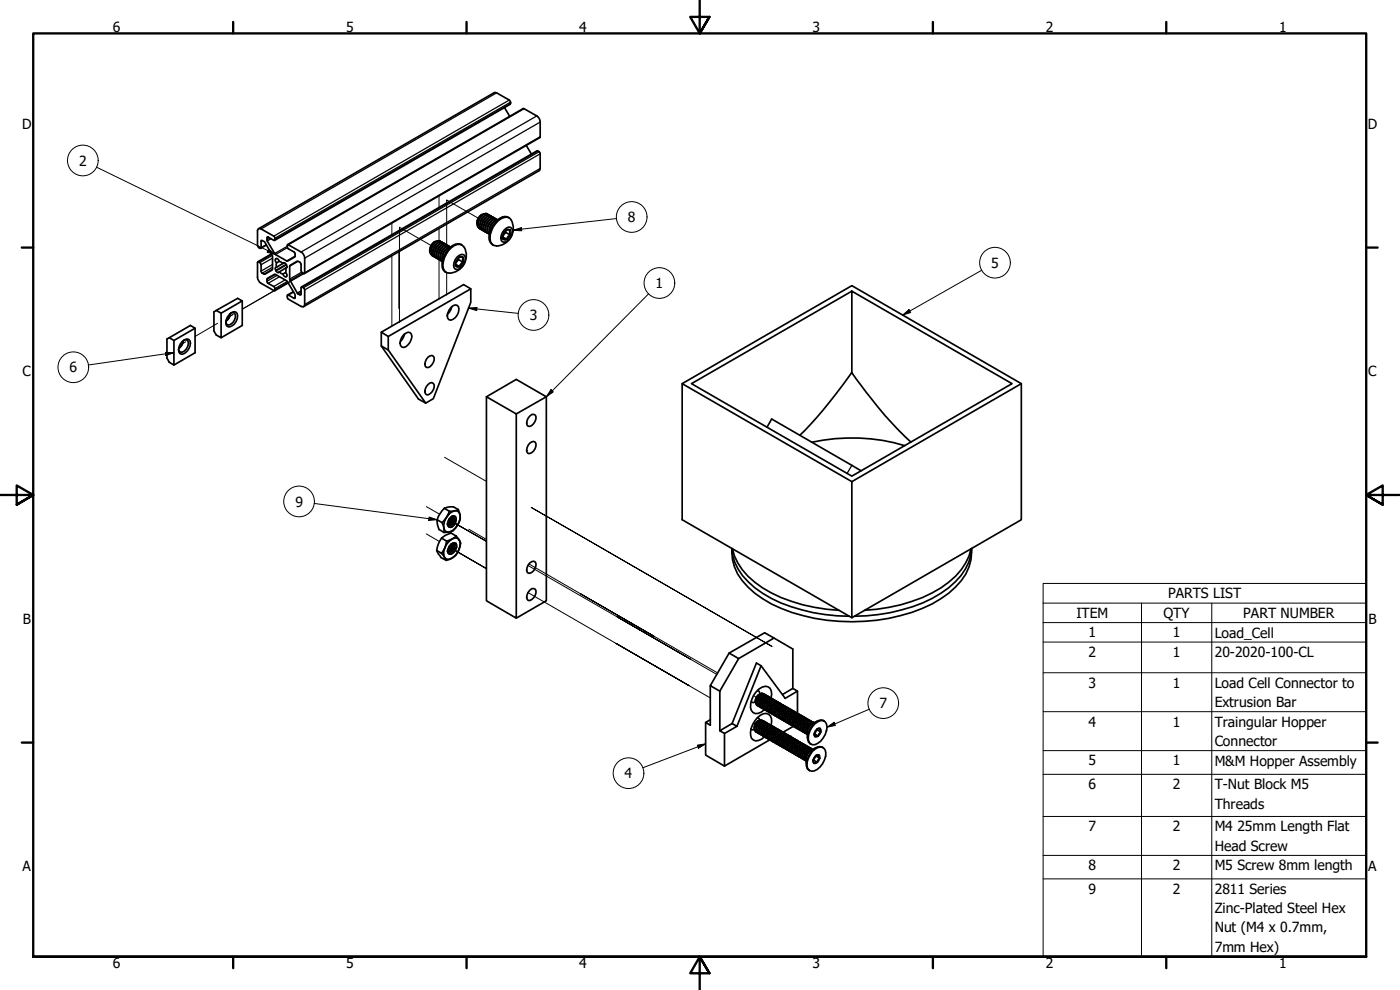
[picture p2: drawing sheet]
<svg xmlns="http://www.w3.org/2000/svg" width="420mm" height="297mm" viewBox="0 0 420 297" stroke-linecap="round" stroke-linejoin="round" font-family="sans-serif">
<!-- layer: Tweak Trail (ANSI) -->
<g fill="none" stroke="#000" stroke-width=".3">
<path d="M131.8 58.7v3.6M117.6 66.9v3.6M117.6 76.8v21M119.7 75.5v17.1M129.3 73.6l-9.4-5.4v28.6M131.8 68.6v3.6M131.8 77.9v11.8M143.5 65.5l-9.5-5.5v13.5M65.3 97l-6.8 4M69.9 94.3l-1.8 1.1M91.2 82.1l-18.5 10.7M134 81.8v6.8"/>
<path d="M55.8 102.5l-1.5 .9M133.4 137.2l12.6 7.2M128 152l4 2.3M134.7 155.9l11.3 6.5-11.3-6.5M134.7 155.9l11.3 6.5M140.7 158.8l5.3 3M159.4 152.3l72.3 41.7zM128 160.2l3.9 2.3M134.7 164.1l11.3 6.5-11.3-6.5M134.7 164.1l11.3 6.5M158.4 169.7l56.7 32.7M158.4 177.8l54.8 31.6"/>
<path d="M158.7 169.2l56.7 32.7M226.1 208.7l.9 .5M226.1 216.9l.5 .3"/>
</g>
<!-- layer: Visible (ANSI) -->
<g fill="none" stroke="#000" stroke-width=".51">
<path d="M151.4 32.2l1.6 2.7M157.9 43.6l1.6 2.7M77.6 68.6l.8 .1 4 2.4v1l-2.2-1v1.2l2.5 4.1 3.3 1.9h.3l2.2-1.2 .1-.3-.1-.9-2.2-1.5v-1l4.1 2.2a2.49 2.49 0 0 1 1 1.9l-.1 4.6-.8-.5-.1-2.3a1.25 1.25 0 0 0-1.2-1l-2.3 1.6v3.8l2.6 4.5 .7 .3 .2-.2 .1-2.2 .8 .5 .1 4.8-.3 .6-.7-.1-4.1-2.4v-1l2.2 1v-1.2l-2.5-4-3.3-2h-.3l-2.2 1.3-.1 .2 .1 1 2.2 1.4v1l-4-2.2a2.49 2.49 0 0 1-1.1-1.8l.1-4.7 .8 .5 .2 2.3a1.1 1.1 0 0 0 1.1 1l2.3-1.5v-3.9l-2.6-4.5-.8-.3-.2 2.4-.8-.5-.1-4.7zM77.6 68.6l70.7-40.8 .7 .1 3.8 2.1a.96 .96 0 0 1 .3 1.3l-70.7 40.8M79.9 73.5l-1.7 1M81.5 76.2l-4.1 2.3M83 78.9l-.5-.9 .2-.4h.5l.6 .8 1.1 .6M83 78.9v1.3M83.8 78.4l-.8 .5M84.9 79l.3-.2 .3 .1a1.39 1.39 0 0 1 .5 1.5h-.3M84.9 79l-1.9 1.2M85.3 78.9l-.4 .1"/>
<path d="M86.3 73.4l70.7-40.8 4.1 2.2a2.19 2.19 0 0 1 1 1.8v4.7l-70.8 40.8M130.3 72.9l-.9 1.6M130.5 72.5l-.2 .1a2.97 2.97 0 0 0-1.3 2.7M130.9 73.3l-.9 1.6M131.1 72.3a2.92 2.92 0 0 0-1.9 3.9l.3 .2M131.4 73.6l-.8 1.6M131.6 77.8h.1M132 74l-.9 1.5M132.1 72.4a1.49 1.49 0 0 0-1.9 .6 2.92 2.92 0 0 0-.3 3.8M132.3 72.6a1.2 1.2 0 0 0-1.9 .3 3.3 3.3 0 0 0-.8 3.7l.6 .3M132.6 74.3l-.9 1.5M132.7 72.7v-.1a3 3 0 0 0-2.7 4.1l.5 .5"/>
<path d="M132.9 72.9a1.51 1.51 0 0 0-2.3 .8 2.75 2.75 0 0 0-.2 3.4l.3 .2M133.2 74.6l-.9 1.5M133.3 73l-.1-.1a3 3 0 0 0-2.6 4.1l.5 .5M133.5 73.2a1.28 1.28 0 0 0-1.9 .4 2.9 2.9 0 0 0-.6 3.9l.3 .1M133.7 74.9l-.9 1.6M133.9 73.3h-.1a3 3 0 0 0-2.7 4l.5 .5M134 73.5l-.2-.2a2.9 2.9 0 0 0-2.7 3.1v.4a1.01 1.01 0 0 0 .8 1.1M134.4 73.6h-.1a2.06 2.06 0 0 0-2.3 1.6 2.15 2.15 0 0 0 .2 3M134.6 73.8a1.78 1.78 0 0 0-2.5 1.4 2.09 2.09 0 0 0 .4 3.1M134.9 74a2.06 2.06 0 0 0-2.4 1.5 2.24 2.24 0 0 0 .2 3 2.59 2.59 0 0 1 .3-3.6l1.4-1 .8 .3M134.9 74h.1M135.1 74.2a3.5 3.5 0 0 0-2.3 3.9"/>
<path d="M135.1 74.2a3.3 3.3 0 0 0-2.3 4M135.5 74.3a2.36 2.36 0 0 1 2.6-1 2.36 2.36 0 0 1 1.7 2.2 5.2 5.2 0 0 1-5.7 6.3 2.66 2.66 0 0 1-1.1-3.2 8 8 0 0 1 2.5-4.3zM136.7 79.3l1.2 .7M137.2 77.1l1.4-.8 .6 .1a2.48 2.48 0 0 1-.6 3.7l-1.4 .8-.5-.1a2.55 2.55 0 0 1 .5-3.7zM137.6 77.4v.5l-.9 1.1M137.6 77.9l1.4 .8M137.9 77.1l1.1 .2M138.6 73.5a2.34 2.34 0 0 0-2.8 .2 6.6 6.6 0 0 0-2.8 7.3l.9 .7M139 77.3v1.4l-.2-.8zM139 77.3l-.3-.3a2.27 2.27 0 0 0-1.9 2.9l1.1 .1M139 78.7l-.4 .2-.7 1.1M139 78.7a1.46 1.46 0 0 1-2.2 1.2l-.1-.7"/>
<path d="M144.5 64.8l-.9 1.5M144.7 64.4a2.82 2.82 0 0 0-1.6 2.7M145 65.1l-.9 1.6M145.3 64.2a2.81 2.81 0 0 0-1.7 4.1M145.6 65.5l-.9 1.5M145.7 69.6h.1M146.1 65.8l-.8 1.6M146.3 64.2l-.1-.1a3 3 0 0 0-2.6 4.1l.5 .5M146.5 64.4l-.3-.2a2.58 2.58 0 0 0-2.6 2.5l-.1 1a1.01 1.01 0 0 0 .8 1.1M146.7 66.1l-.9 1.6M146.9 64.5h-.2a2.06 2.06 0 0 0-2.3 1.5 2.15 2.15 0 0 0 .3 3M147.1 64.7a1.78 1.78 0 0 0-2.6 1.3 2.09 2.09 0 0 0 .4 3.1"/>
<path d="M147.3 66.5l-.9 1.5M147.3 64.8a2.06 2.06 0 0 0-2.3 1.5 2.15 2.15 0 0 0 .2 3M147.3 64.8h.1M147.6 65a1.78 1.78 0 0 0-2.5 1.3 1.98 1.98 0 0 0 .4 3.2M147.8 66.8l-.9 1.5M148 65.1h-.1a2.06 2.06 0 0 0-2.4 1.6 2.35 2.35 0 0 0 .2 2.9M148.2 65.3l-.2-.2a2.66 2.66 0 0 0-2.8 2.6l.1 1.4 .7 .7M148.5 65.5a2.87 2.87 0 0 0-2.2 4.5M148.8 65.7a1.26 1.26 0 0 0-2 .4 2.89 2.89 0 0 0-.5 3.9l.3 .1M149.1 65.8h-.1a2.96 2.96 0 0 0-2.6 4l.5 .5a2.59 2.59 0 0 1 .3-3.6l1.3-1 .8 .3M149.2 66a3.5 3.5 0 0 0-2.3 3.9M149.3 66a3.2 3.2 0 0 0-2.4 4"/>
<path d="M150.9 71.1l1.2 .7M151.4 68.9l1.3-.8 .6 .1a2.02 2.02 0 0 1 0 2.9 2.14 2.14 0 0 1-2.5 1.5 2.48 2.48 0 0 1 .6-3.7zM151.8 69.2v.5l-.9 1.2M151.8 69.7l1.3 .8M152.1 69l1 .1M152.8 65.3a2.36 2.36 0 0 0-2.9 .3 7.3 7.3 0 0 0-3.1 6.4l.4 .8 .8 .8M153.1 69.1l.2 .4-.2 1zM153.1 69.1l-.3-.2a2.12 2.12 0 0 0-1.8 2.8l1.1 .1M153.1 70.5a1.56 1.56 0 0 0-1 1.3M153.1 70.5a1.48 1.48 0 0 1-2.1 1.2l-.2-.7M153.5 66.1a5.3 5.3 0 0 1-4.5 7.7M153.5 66.1a1.92 1.92 0 0 0-2.9-.6 6.8 6.8 0 0 0-3.4 7l1 1.1 .8 .2"/>
<path d="M58.5 98.5l-6.3 3.7v7.3M64.9 93.1l1.5 .9 6.3-3.7-1.4-.8-7.1 4.1v5.7l.7 1.2 1.5 .8v-7.3M68.8 94.3l1.4-.8 .6 .1a2.55 2.55 0 0 1-.6 3.7l-1.4 .8-.5-.1a2.48 2.48 0 0 1 .5-3.7zM69.2 94a2.95 2.95 0 0 1-1.4 2.4l1-1.5zM69.3 93.9l.6-.1 .5 .2a2.54 2.54 0 0 1-2.1 3.5l-.5-.9M72.7 90.3v7.3l-6.3 3.7M83 80.2h-.3l-.2 .4 .4 .7 .7 .5 .2-.2M83.8 81.6l1.1 .6M85.7 80.4v1.4l.5 .9-.2 .3h-.5l-.6-.8M85.7 80.4l-1.9 1.2M85.7 81.8l-.8 .4M86.1 80.2l-.4 .2"/>
<path d="M86.5 84.9l-4.1 2.3M88 87.6l-1.7 .9M90.5 86.1l70.7-40.8a.98 .98 0 0 1 .9 .9v4.3l-.2 .7-70.8 40.8M114.4 99.7v4.1l2.1 1.2 11.3 16M135.3 92.3l.7-.6 .7-.2 .5 .1a2.55 2.55 0 0 1-.5 3.7l-1.4 .8-.6-.2a2.48 2.48 0 0 1 .6-3.6zM135.6 92l-.3 .9-1.1 1.4M141.3 86.7l-24.8 14.3M255.7 87.4l-48.2 27.7 48.2 27.8 48-27.8-48-27.7-.2 24.5M50.1 101.7l7-4.1 1.4 .9v7.3l-6.3 3.7-1.4-.8-.7-1.3zM50.8 101.3l1.4 .9M54.7 102.5l1.4-.8 .5 .1a2.48 2.48 0 0 1-.5 3.7l-1.4 .8-.6-.1a2.55 2.55 0 0 1 .6-3.7zM55 102.2l-.3 .8-1 1.5"/>
<path d="M55.1 102.2a3.3 3.3 0 0 1-1.4 2.4M55.2 102l.6-.1 .5 .2a2.53 2.53 0 0 1-2.1 3.5l-.4-.2-.2-.6M114.4 103.8l11.2 15.9 2.2 1.3 2.2-1.4 11.3-28.9v-4l-2.2-1.3-24.7 14.3 2.1 1.3v4M121.2 100.4l1.3-.7 .6 .1a2.02 2.02 0 0 1 0 2.9 2.14 2.14 0 0 1-2.5 1.4 2.55 2.55 0 0 1 .6-3.7zM121.4 100.2l-.7 1.6-.6 .7M128.5 107.2l1.1-.5 .4 .2a2.42 2.42 0 0 1-2 3.3 2.03 2.03 0 0 1 .5-3zM128.5 115.4l1.1-.6 .4 .2a2.42 2.42 0 0 1-2 3.4 2.03 2.03 0 0 1 .5-3zM146 119l8.9 5.2v61.3l-8.9-5.2v-61.3l8.9-5.2 9.1 5.2-9.1 5.2M164 119v61.3l-9.1 5.2M204.7 115.1l51-29.4 50.8 29.4v40.8l-50.8 29.4M255.5 111.9a144.4 144.4 0 0 1-15.5 18.7M255.5 111.9h.2"/>
<path d="M255.7 111.9h.1M255.7 111.9a131 131 0 0 0 17.7 20.7M306.5 115.1l-50.8 29.4v40.8l-51-29.4v-40.8l51 29.4M159 133l1.1-.6 .5 .2a2.45 2.45 0 0 1-2.1 3.5 2.09 2.09 0 0 1 .5-3.1zM159 124.8l.6-.4 1 .1a2.42 2.42 0 0 1-2.1 3.4 2.03 2.03 0 0 1 .5-3.1zM230.2 128.2l1.4-2.5 26.8 15.6M243.6 132.7a55.7 55.7 0 0 1 27.9 1M131.2 155.9l.1 1.4 .5 1.6 1.4 .9M131.2 155.9l1.5 .9M132.7 156.8a4.9 4.9 0 0 1 .5 3M133.3 152.5a9.1 9.1 0 0 0-2.1 3.4M133.3 152.5l.6-.2a3.6 3.6 0 0 1 3.6 .6"/>
<path d="M133.3 152.5l1.6 .9M134.3 157.2l.4 .8M134.9 153.4a9.1 9.1 0 0 1-2.2 3.4M134.9 155.6l-.3 .5M135.1 153.9a1.78 1.78 0 0 1 2.8 0 4.6 4.6 0 0 1-3.7 5.7 1.92 1.92 0 0 1-.9-2.7 5.8 5.8 0 0 1 1.8-3zM135.5 155.4l-.7 1.2M135.6 155a2.3 2.3 0 0 1-1.3 2M135.6 155a2.71 2.71 0 0 1-1.3 2M135.6 155a.63 .63 0 0 1 .7 0 .63 .63 0 0 1 .2 .8l-.1 .4M135.8 157.3l.6-1.1a1.65 1.65 0 0 1-1.9 1.4M135.8 157.3l.3-.3a1.54 1.54 0 0 0 .4-2.2 2.18 2.18 0 0 0-1.8 3.2M135.9 154.9a2.05 2.05 0 0 1-1.6 2.5"/>
<path d="M136 154.9a2.05 2.05 0 0 1-1.6 2.5l.6 .3 .8-.4M136 155.7l-.7 1.2M136.5 155.9l-.7 1.3M136.6 157.1l-.7 .7-.8 .4M136.6 157.1a1.38 1.38 0 0 1-1.9 .9M136.9 155.8l-.3 1.3M137.5 152.9l.4 .9a4.9 4.9 0 0 1-2.5 5.7l-2.2 .3M137.5 152.9l-1.7 .5h-.9M131.1 165.1l.2 .6a5.5 5.5 0 0 0 2.6 2.4M131.1 165.1l1.4 .9M132.5 166l1.4 2.1M132.5 161.5a7.9 7.9 0 0 0-1.4 3.6"/>
<path d="M132.5 161.5l1.5 .9M134 162.4a7.2 7.2 0 0 1-1.5 3.6M134.3 165.5a2.21 2.21 0 0 0 1.6-2.4 2.2 2.2 0 0 1-1.5 2.4M134.3 165.3a.87 .87 0 0 0 .5 .8 .87 .87 0 0 0 .9-.1l.6-.5M135.1 162.2a1.84 1.84 0 0 1 2.7-.2 4.5 4.5 0 0 1-3.5 5.8 2.3 2.3 0 0 1-.8-3.5l.4-.8zM135.4 163.5l-.7 1.2M135.4 163.2l-.3 1-.7 .8M135.9 163.8l-.7 1.2M136 163l.5-.1 .3 .2M136.1 163.2a1.78 1.78 0 0 1-1.7 2.5M136.4 164.1l-.7 1.2M136.5 163.6a1.86 1.86 0 0 1-2.1 2.1"/>
<path d="M136.5 163.6a.63 .63 0 0 0-1-.4 2.32 2.32 0 0 1-1.1 1.9M136.5 163.6l-.2-.6a2.15 2.15 0 0 0-1.6 3.2l1.1-.2 .5-.5M136.8 163.1a2.81 2.81 0 0 1-1.2 3M136.8 163.1a1.99 1.99 0 0 1-.5 2.4M136.9 160.8l.5 .7a2.71 2.71 0 0 1 .3 3.4 5 5 0 0 1-3.8 3.2M136.9 160.8l-1.5-.9-1.7 .7-1.2 .9M136.9 160.8l-1.2 .9-1.7 .7M159 168.9l1.1-.5 .5 .2a2.42 2.42 0 0 1-2.1 3.3 2.01 2.01 0 0 1 .5-3zM159 177.1l.6-.5 1 .2a2.42 2.42 0 0 1-2.1 3.3 2.03 2.03 0 0 1 .5-3zM219.8 164.7a18.9 18.9 0 0 0 9.1 11.7 48.6 48.6 0 0 0 22.9 6.7M291.4 164.7a18.9 18.9 0 0 1-9 11.7 48.6 48.6 0 0 1-22.9 6.7M218.8 195.9l10.7-6 8.4 4.8v11.9"/>
<path d="M218.8 195.9l2.9 1.7-5.7 9.8-2.8-1.7zM228.4 199.8l7.2 9.7 3.7-2.1-1.4-.8-3.1 1.8M232.3 191.4l-10.6 6.2M254.8 184.9a51.1 51.1 0 0 1-25.9-6.9 18.7 18.7 0 0 1-9-11.3l-.3-2.1a14.4 14.4 0 0 0 4.9 11.5 34.8 34.8 0 0 0 16.5 8.6 57.7 57.7 0 0 0 38.7-3.5 22.5 22.5 0 0 0 11.1-11.2l.6-2.1 .2-3.3a16.3 16.3 0 0 1-6.9 11.8 46.9 46.9 0 0 1-28.3 8.5M211.8 216.8v9.8l5.6 3.3M213.2 205.7v11.9l-1.4-.8 1.4-.9M216 219.3l3.7-2.2 1.5 .8-3.8 2.2zM216 207.4v11.9M219.7 217.1l7.3-18.2 1.4 .9-7.2 18.1M225.4 218.7l.6 .3 .4-.1M225.4 210.5l.8 .3 .5-.2M227.3 216.5l-.7 1.3"/>
<path d="M227.3 215.3l.5 .3 .2 .5M227.3 207.2l.7 .5v.6M227.5 216.3a2 2 0 0 0-1.1 2.1M227.6 216.3l-1 1-.2 1.6M227.6 208.6a2.17 2.17 0 0 0-.3 3.1M227.6 208.6l-.7 1.3M227.8 216.2a2.32 2.32 0 0 0-.9 3.5M227.8 216.8l-.7 1.2M227.8 208.4a2.15 2.15 0 0 0-1.1 2M228 208.3l-1.1 1.1-.2 .9 .1 .7M228 208.3l-.4 .3M228.1 208.9l-.7 1.2"/>
<path d="M228.1 208.2l-.1 .1M228.2 217.2l-.6 1.2M228.2 216l.7 .2M228.2 216a2.64 2.64 0 0 0-1.4 3.6l.4 .2M228.2 216l-1.1 .7M228.3 212.3h.1M228.6 209.2l-.7 1.2M228.7 208l.5 .3M228.7 208a2.62 2.62 0 0 0-1.6 3.6l.5 .2M228.7 208l-1.1 .6M228.7 217.4l-.7 1.2M228.7 212.5l.1 .1"/>
<path d="M229.1 209.5l-.7 1.2M229.2 216.3a2.26 2.26 0 0 0-1.7 3.6M229.2 217.7l-.7 1.2M229.4 216.5l-.4-.2a2.51 2.51 0 0 0-1.7 3.5l.4 .2M229.6 208.4l-.1-.1a2.35 2.35 0 0 0-1.7 3.6v.1M229.6 209.7l-.7 1.3M229.7 216.6a2.3 2.3 0 0 0-1.7 3.7M229.7 218l-.7 1.2M229.7 208.6l-.3-.3a2.59 2.59 0 0 0-1.8 3.5l.5 .3M229.9 216.8l-.4-.2a2.56 2.56 0 0 0-1.8 3.4l.5 .3M230.1 208.6a1.49 1.49 0 0 0-1.9 1.3 1.78 1.78 0 0 0 .1 2.4M230.1 210l-.7 1.3"/>
<path d="M230.2 216.9a2.41 2.41 0 0 0-2.2 3.2l.5 .4M230.3 218.3l-.7 1.2M230.3 208.8l-.4-.2a2.59 2.59 0 0 0-1.8 3.5l.4 .3M230.4 217.1l-.4-.3a2.59 2.59 0 0 0-1.8 3.5l.5 .3M230.6 209l-.1-.1a2.42 2.42 0 0 0-2.1 3.2l.3 .4M230.6 210.3l-.7 1.3M230.7 217.2h-.1a2.35 2.35 0 0 0-2.1 3.2l.5 .4M230.7 218.6l-.6 1.2M230.8 209.2l-.4-.3a2.59 2.59 0 0 0-1.8 3.5l.4 .2M230.9 217.3l-.4-.1a2.56 2.56 0 0 0-1.8 3.4l.5 .3M231.1 209.2a2.26 2.26 0 0 0-1.8 3.6M231.1 210.6l-.7 1.2"/>
<path d="M231.2 217.5a2.26 2.26 0 0 0-1.8 3.6 2.62 2.62 0 0 1-3.8 .4 6.3 6.3 0 0 1 3.4-7.3 1.96 1.96 0 0 1 2.6 2.3l-.2 1.2-.4-.3a2.59 2.59 0 0 0-1.8 3.5l.5 .3M231.2 218.9l-.7 1.2M231.2 214h.1M231.3 209.4l-.5-.2a2.61 2.61 0 0 0-1.7 3.4l.5 .4M231.4 209.5a2.42 2.42 0 0 0-1.7-3.6 6.1 6.1 0 0 0-4.2 7.3 1.91 1.91 0 0 0 3 .5l.9-.8M231.6 209.5h-.1a2.33 2.33 0 0 0-1.7 3.7M231.6 210.9l-.7 1.2M231.7 217.8l-.1-.1a2.3 2.3 0 0 0-1.7 3.7M231.7 219.1l-.7 1.2M231.8 209.7l-.5-.2a2.59 2.59 0 0 0-1.7 3.5l.5 .2M231.9 217.9l-.4-.2a2.48 2.48 0 0 0-1.8 3.5l.5 .3M232 209.8a2.27 2.27 0 0 0-1.7 3.6"/>
<path d="M232.1 211.2l-.7 1.2M232.2 218a2.24 2.24 0 0 0-2 1.3 2.24 2.24 0 0 0 .2 2.3M232.2 219.4l-.7 1.2M232.2 210l-.4-.3a2.59 2.59 0 0 0-1.7 3.5l.5 .3M232.4 218.2l-.4-.2a2.59 2.59 0 0 0-1.8 3.5l.5 .2M232.5 210.1v-.1a2.42 2.42 0 0 0-2.1 3.3l.4 .4M232.5 211.4l-.6 1.3M232.7 218.4l-.1-.1a2.41 2.41 0 0 0-2.1 3.2l.4 .5M232.7 219.7l-.7 1.2M232.7 210.3l-.4-.3a2.59 2.59 0 0 0-1.7 3.5l.4 .3M232.9 218.5l-.4-.2a2.56 2.56 0 0 0-1.8 3.4l.4 .3M233 210.4a2.27 2.27 0 0 0-2 1.2 2.27 2.27 0 0 0 .2 2.4"/>
<path d="M233 211.8l-.7 1.2M233.2 218.6a1.48 1.48 0 0 0-1.9 1.2 1.72 1.72 0 0 0 .2 2.4M233.2 210.6l-.3-.3a2.59 2.59 0 0 0-1.8 3.5l.4 .3M233.2 215.1h.1M233.4 218.8l-.4-.2a2.59 2.59 0 0 0-1.8 3.4l.4 .3M233.6 210.7l-.1-.1a2.33 2.33 0 0 0-1.7 3.7M233.6 212l-.7 1.3M233.7 218.9h-.1a2.3 2.3 0 0 0-1.7 3.7M233.7 215.4h.1M233.7 210.9l-.4-.3a2.51 2.51 0 0 0-1.7 3.5l.4 .3M233.9 219.1l-.4-.2a2.56 2.56 0 0 0-1.8 3.4l.5 .3M234.1 210.9a2.26 2.26 0 0 0-1.8 3.7"/>
<path d="M234.1 212.3l-.7 1.2M234.2 219.2a2.26 2.26 0 0 0-1.8 3.6M234.3 211.1l-.5-.2a2.59 2.59 0 0 0-1.8 3.5l.5 .3M234.4 219.4l-.5-.3a2.59 2.59 0 0 0-1.7 3.5l.5 .3M234.5 211.3l-.1-.1a2.35 2.35 0 0 0-1.7 3.6l.1 .1M234.6 212.6l-.7 1.3M234.7 219.5l-.1-.1a2.3 2.3 0 0 0-1.7 3.7M234.7 211.4l-.4-.2a2.59 2.59 0 0 0-1.8 3.5l.5 .2M234.8 219.6l-.4-.2a2.56 2.56 0 0 0-1.7 3.5l.5 .3M235 211.5a1.48 1.48 0 0 0-1.9 1.2 1.78 1.78 0 0 0 .1 2.4M235 212.9l-.6 1.2M235.1 219.8a2.41 2.41 0 0 0-2.1 3.2l.4 .4"/>
<path d="M235.2 211.7l-.4-.3a2.59 2.59 0 0 0-1.8 3.5l.5 .4M235.3 219.9l-.4-.2a2.59 2.59 0 0 0-1.7 3.5l.4 .2M235.5 211.8a2.34 2.34 0 0 0-1.8 3.6M235.5 213.2l-.7 1.2M235.7 212l-.4-.2a2.59 2.59 0 0 0-1.7 3.5l.4 .2M236 212.1a2.26 2.26 0 0 0-1.7 3.6M236 213.5l-.7 1.2M236.2 216.8h.1M236.2 212.3l-.4-.3a2.51 2.51 0 0 0-1.7 3.5l.4 .3M236.5 212.4v-.1a2.34 2.34 0 0 0-1.8 3.6l.1 .1M236.5 213.7l-.7 1.3M236.7 212.6l-.4-.3a2.59 2.59 0 0 0-1.8 3.5l.5 .3"/>
<path d="M237 212.6a2.27 2.27 0 0 0-1.8 3.7h.1M237 214l-.7 1.3M237.2 212.8l-.4-.2a2.59 2.59 0 0 0-1.8 3.5l.5 .3M237.5 213l-.1-.1a2.42 2.42 0 0 0-2.1 3.2l.5 .5M237.5 214.3l-.6 1.3M237.7 213.2l-.4-.3a2.59 2.59 0 0 0-1.8 3.5l.5 .2M238 213.2a2.27 2.27 0 0 0-2 1.3 2.27 2.27 0 0 0 .2 2.3M238 214.6l-.7 1.2M238.1 217.9l-3.1 1.8M238.2 213.4l-.4-.2a2.59 2.59 0 0 0-1.8 3.4l.5 .4M238.2 218h.1M238.5 213.5h-.1a2.33 2.33 0 0 0-1.7 3.7"/>
<path d="M238.5 214.9l-.7 1.2M238.7 213.7l-.4-.2a2.51 2.51 0 0 0-1.8 3.5l.5 .2M239 213.8a2.27 2.27 0 0 0-2 1.2 2.27 2.27 0 0 0 .2 2.4M239 215.2l-.7 1.2M239.2 214l-.4-.3a2.59 2.59 0 0 0-1.8 3.5l.5 .3M239.3 207.4v6.6M239.5 214.1l-.1-.1a2.5 2.5 0 0 0-2.1 3.3l.4 .4M239.5 215.4l-.7 1.3M239.6 214.3l-.3-.3a2.59 2.59 0 0 0-1.8 3.5l.4 .3M239.9 214.4a2.35 2.35 0 0 0-2.1 3.2l.4 .4M239.9 214.4h.1M240 215.8l-.7 1.2"/>
<path d="M240.2 214.6l-.4-.3a2.59 2.59 0 0 0-1.8 3.5l.4 .3M240.5 214.7l-.1-.1a2.33 2.33 0 0 0-1.7 3.7M240.5 216l-.7 1.3M240.7 214.9l-.4-.3a2.59 2.59 0 0 0-1.8 3.5l.5 .3M241 214.9a2.26 2.26 0 0 0-1.8 3.7M241 216.3l-.7 1.2M241.1 219.7h.1M241.2 215.1l-.5-.2a2.59 2.59 0 0 0-1.7 3.5l.5 .3M241.5 215.3l-.1-.1a2.34 2.34 0 0 0-1.8 3.6l.1 .1M241.5 216.6l-.7 1.3M241.6 215.4l-.4-.2a2.59 2.59 0 0 0-1.7 3.5l.5 .2M241.9 215.5a2.27 2.27 0 0 0-1.7 3.6"/>
<path d="M242 216.9l-.7 1.2M242.1 215.7l-.4-.3a2.59 2.59 0 0 0-1.7 3.5l.4 .4M242.4 215.8a2.42 2.42 0 0 0-2.1 3.2l.4 .4M242.4 217.2l-.7 1.2M242.6 216l-.3-.2a2.59 2.59 0 0 0-1.8 3.5l.4 .2M243 216.1a2.27 2.27 0 0 0-2.1 1.2 2.27 2.27 0 0 0 .2 2.4M243 217.5l-.7 1.2M243.1 216.3l-.3-.3a2.59 2.59 0 0 0-1.8 3.5l.4 .3M243.5 216.4l-.1-.1a2.33 2.33 0 0 0-1.7 3.7M243.6 216.6l-.4-.3a2.59 2.59 0 0 0-1.8 3.5l.5 .3M243.9 216.6a2.31 2.31 0 0 0-1.8 3.7h.1M244.1 216.8l-.4-.2a2.69 2.69 0 0 0-1.8 3.4l.4 .3"/>
<path d="M244.3 216.9a2.56 2.56 0 0 0-2 3.2M244.3 216.9a2.51 2.51 0 0 0-2 3.4M244.5 217.2a2.29 2.29 0 0 1 3.1-.6 3.4 3.4 0 0 1 0 3.8 4.5 4.5 0 0 1-3.9 3 2.34 2.34 0 0 1-1-3l.4-1.1zM244.7 219.3l1-.8 .4 .1a1.67 1.67 0 0 1-1.5 2.4l-.3-.4zM245.2 218.7l-.9 1.5M245.2 216.4a4.2 4.2 0 0 0-2.9 4.9M245.2 218.9l1.1 .7M245.3 218.7l.8-.1 .2 1M246.3 219.6l-.5 .5-.2 .7M247.4 216.3a2.07 2.07 0 0 0-2.7 .4 5.4 5.4 0 0 0-2.1 5.9l.8 .7M217.4 220.1v9.8M230.4 221.6v.1"/>
<path d="M231 222l-13.6 7.9M233.2 220l-.7 1.2M233.7 220.3l-.7 1.2M234.2 220.6l-.7 1.2M234.7 220.8l-.7 1.2M235.2 221.2l-.7 1.2M235.3 224.5h.1M235.6 220.1v-.1a2.35 2.35 0 0 0-2.1 3.3l.4 .4M235.6 221.4l-.7 1.2M235.8 220.2l-.3-.2a2.56 2.56 0 0 0-1.8 3.4l.4 .4M236.2 220.3a2.26 2.26 0 0 0-1.8 3.7M236.2 221.7l-.7 1.2"/>
<path d="M236.3 220.5l-.3-.2a2.59 2.59 0 0 0-1.8 3.5l.4 .2M236.7 220.6h-.1a2.3 2.3 0 0 0-1.7 3.7M236.7 222l-.7 1.2M236.9 220.8l-.5-.2a2.56 2.56 0 0 0-1.8 3.4l.5 .3M237.1 220.9a2.28 2.28 0 0 0-1.8 3.6M237.2 222.3l-.7 1.2M237.3 221.1l-.4-.3a2.59 2.59 0 0 0-1.8 3.5l.5 .3M237.6 221.2a2.41 2.41 0 0 0-2.1 3.2l.4 .4M237.7 222.6l-.7 1.2M237.8 221.3l-.4-.1a2.56 2.56 0 0 0-1.8 3.4l.5 .3M238.1 221.5a1.48 1.48 0 0 0-1.9 1.2 1.81 1.81 0 0 0 .1 2.4M238.1 222.9l-.7 1.2"/>
<path d="M238.3 221.7l-.4-.3a2.59 2.59 0 0 0-1.7 3.5l.4 .3M238.6 221.8v-.1a2.3 2.3 0 0 0-1.7 3.7M238.6 223.1l-.7 1.2M238.8 221.9l-.4-.2a2.58 2.58 0 0 0-1.7 3.5l.4 .3M239.1 222a2.26 2.26 0 0 0-1.7 3.7M239.1 223.4l-.7 1.2M239.3 222.2l-.4-.2a2.59 2.59 0 0 0-1.8 3.5l.5 .2M239.6 222.4l-.1-.1a2.3 2.3 0 0 0-1.6 3.7M239.6 223.7l-.6 1.2M239.8 222.5l-.4-.2a2.56 2.56 0 0 0-1.8 3.4l.5 .3M240.1 222.6a2.35 2.35 0 0 0-2.2 3.3l.5 .3M240.1 224l-.6 1.2"/>
<path d="M240.3 222.8l-.4-.2a2.59 2.59 0 0 0-1.8 3.4l.5 .3M240.6 222.9h-.1a2.35 2.35 0 0 0-2.1 3.2l.4 .5M240.6 224.3l-.7 1.2M240.8 223.1l-.4-.2a2.56 2.56 0 0 0-1.8 3.4l.5 .3M241.1 223.2a2.26 2.26 0 0 0-1.8 3.6M241.1 224.6l-.7 1.2M241.3 223.4l-.4-.3a2.61 2.61 0 0 0-1.8 3.5l.5 .3M241.6 223.5v-.1a2.3 2.3 0 0 0-1.8 3.7M241.6 224.8l-.7 1.2M241.8 223.6l-.4-.2a2.56 2.56 0 0 0-1.8 3.5l.5 .3M242 228.1a2.56 2.56 0 0 1 2-3.3 2.44 2.44 0 0 0-2 3.4M242.1 223.8a2.26 2.26 0 0 0-1.8 3.6"/>
<path d="M242.1 225.2l-.7 1.2M242.3 224l-.4-.3a2.59 2.59 0 0 0-1.8 3.5l.5 .2M242.6 224.1l-.1-.1a2.35 2.35 0 0 0-2.1 3.3l.5 .4M242.6 225.4l-.7 1.2M242.8 224.2l-.4-.2a2.56 2.56 0 0 0-1.8 3.4l.4 .4M243.1 224.3a1.48 1.48 0 0 0-1.9 1.2 1.81 1.81 0 0 0 .1 2.5M243.3 224.5l-.4-.2a2.59 2.59 0 0 0-1.8 3.5l.5 .2M243.6 224.6h-.1a2.3 2.3 0 0 0-1.7 3.7M243.8 224.8l-.4-.2a2.55 2.55 0 0 0-1.8 3.4l.4 .3M243.9 225.3a2.62 2.62 0 0 1 3.2-.9 3.1 3.1 0 0 1 .3 3.7 4.8 4.8 0 0 1-3.9 3.3 1.99 1.99 0 0 1-1.2-2.8l.3-1.2zM244 228.3l.3 .7 1-.3M244.2 228.1l1.1 .6"/>
<path d="M244.3 220.3l.3 .7 1-.2M244.5 220.2l1.1 .6M244.7 226.8l.5-.3h.5a1.72 1.72 0 0 1-1.4 2.5 1.64 1.64 0 0 1 .4-2.2zM244.8 224.4a3.9 3.9 0 0 0-2.8 4.9M244.9 226.7l-.9 1.4M244.9 226.8l1.1 .7M244.9 226.6l.8-.1 .3 1M246 227.5l-.5 .5-.2 .7M247 224.3a2.15 2.15 0 0 0-2.7 .3 5.5 5.5 0 0 0-2 6l.7 .7"/>
</g>
<!-- layer: Visible Narrow (ANSI) -->
<g fill="none" stroke="#000" stroke-width=".38">
<path d="M149 27.9l-70.6 40.8M152.8 30l-70.6 40.9M153.2 31l-70.7 40.9M153.2 30.7l-70.7 40.8M157.3 32.6l-70.7 40.9M161.1 34.8l-70.7 40.8M162.1 36.6l-70.7 40.9M161.4 45.3l-70.7 40.9M161.8 45.5l-70.7 40.8M162.1 50.5l-70.7 40.9M162.1 46.2l-70.7 40.8M162.1 41l-70.7 40.8"/>
<path d="M78.7 72.2l-.3 .2M79.9 73.4l-1.5 .9M80.5 71.1l-.4 .3M81 71.4l-.9 .5M81.3 71.6l-1.1 .7M81.5 76.3l-3.8 2.3M81.7 76.6l-3.7 2.2M81.8 79.4l-3.4 1.9M81.8 77.5l-3.4 1.9M85.9 79.3l-3.2 1.8M86 79.5l-3.1 1.8M86.2 73.9l-3.8 2.2"/>
<path d="M86.3 74.3l-3.6 2.1M88.6 76.8l-2.6 1.5M89.5 78.4l-2.6 1.5M81.8 80.8l-2.6 1.4M81.8 80.2l-3.1 1.8M82.7 82.3l-2.6 1.5M83.2 82.6l-3.1 1.8M83.9 83l-3.4 2M85.5 84l-3.3 2M86.2 84.4l-3.7 2.2M86.4 84.8l-3.9 2.2M88.1 87.7l-1.5 .8"/>
<path d="M88.6 89.3l-.3 .2M90.4 88.3l-.4 .1M90.4 87.7l-.9 .5M90.4 87.2l-1.2 .7M90.6 81.6l-3.7 2.1M90.9 81.9l-3.8 2.2M255.7 139.6l-1.5 2.5"/>
</g>
<!-- layer: Visible (ANSI) -->
<g fill="#000">
<circle cx="243.9" cy="216.6" r=".25"/>
<circle cx="237.1" cy="220.9" r=".25"/>
</g>
<!-- layer: Symbol (ANSI) -->
<g fill="none" stroke="#000" stroke-width=".3">
<path d="M29 50.2l53.7 26.2M80.6 74.8l2.1 1.6-2.5-.7zM154.1 69.1l2.4-.8 .1 1zM185 65.6l-30.9 3.5M140.6 92.4l2.5-.1v.9zM140.6 92.4l15 1.6M194.7 88.1l-30.7 30.9M270.9 94.5l1.9-1.6 .5 .9zM294.6 81.1l-23.7 13.4M49.7 105.7l2.5 .1-2.4 .9zM52.2 105.8l-25.7 3.7M165.4 116.9l.7 .7-2.1 1.4z"/>
<path d="M94.3 151.1l36.9 4.8M128.8 155.1l2.4 .8-2.5 .2zM313.1 181v-5.9h96.9v5.9M313.1 181h96.9v5.8M313.1 181v106.1h96.9v-100.3M313.1 186.8h96.9M313.1 192.6h96.9M342.6 181v106.1M363.7 181v106.1M248.2 218.2l2.1-1.5 .4 1zM260.9 212.8l-12.7 5.4M313.1 201.9h96.9"/>
<path d="M313.1 213.5h96.9M209.3 223.6l2.5-.4-2.2 1.3zM211.8 223.2l-18.9 7.2M313.1 225.2h96.9M313.1 232.3h96.9M313.1 245h96.9M313.1 256.7h96.9M313.1 263.7h96.9"/>
<circle cx="24.9" cy="48.2" r="4.6"/>
<circle cx="189.6" cy="65.1" r="4.6"/>
<circle cx="298.6" cy="78.8" r="4.6"/>
<circle cx="160.1" cy="94.5" r="4.6"/>
<circle cx="197.9" cy="84.9" r="4.6"/>
<circle cx="22" cy="110.2" r="4.6"/>
<circle cx="89.8" cy="150.4" r="4.6"/>
<circle cx="265.1" cy="211" r="4.6"/>
<circle cx="188.6" cy="232" r="4.6"/>
</g>
<!-- layer: Border (ANSI) -->
<g fill="none" stroke="#000" stroke-width=".7">
<path d="M70 6.6v3.4M140 6.6v3.4M210 0v10l-2.9-4.9h5.8l-2.9 4.9 2.9-4.9M280 6.6v3.4M350 6.6v3.4M6.5 74.3h3.5M410 74.3h3.4M0 148.5h10l-5-2.8v5.7l5-2.9-5 2.9M420 148.5h-10l5-2.8v5.7l-5-2.9 5 2.9M6.5 222.8h3.5M410 222.8h3.4M10 287.1v-277.1h400v277.1h-400h400"/>
<path d="M70 287.1v3.4M140 287.1v3.4M212.9 292l-2.9-4.9 2.9 4.9h-5.8l2.9-4.9v9.9M280 287.1v3.4M350 287.1v3.4"/>
</g>
<!-- layer: Symbol (ANSI) -->
<g fill="#000">
<path d="M80.6 74.8l2.1 1.6-2.5-.7z" fill-rule="evenodd"/>
<path d="M154.1 69.1l2.4-.8 .1 1z" fill-rule="evenodd"/>
<path d="M140.6 92.4l2.5-.1v.9z" fill-rule="evenodd"/>
<path d="M270.9 94.5l1.9-1.6 .5 .9z" fill-rule="evenodd"/>
<path d="M49.7 105.7l2.5 .1-2.4 .9z" fill-rule="evenodd"/>
<path d="M165.4 116.9l.7 .7-2.1 1.4z" fill-rule="evenodd"/>
<path d="M128.8 155.1l2.4 .8-2.5 .2z" fill-rule="evenodd"/>
<path d="M248.2 218.2l2.1-1.5 .4 1z" fill-rule="evenodd"/>
<path d="M209.3 223.6l2.5-.4-2.2 1.3z" fill-rule="evenodd"/>
</g>
<g font-size="4.2">
<text x="33.8" y="9.6">6</text>
<text x="103.9" y="9.6">5</text>
<text x="173.9" y="9.6">4</text>
<text x="243.8" y="9.6">3</text>
<text x="313.9" y="9.6">2</text>
<text x="383.9" y="9.6">1</text>
<text x="6.7" y="38.7">D</text>
<text x="410.5" y="38.7">D</text>
<text x="23.7" y="49.7">2</text>
<text x="188.4" y="66.7">8</text>
<text x="297.4" y="80.4">5</text>
<text x="196.7" y="86.4">1</text>
<text x="159" y="96.1">3</text>
<text x="6.8" y="113">C</text>
<text x="20.8" y="111.7">6</text>
<text x="410.7" y="113">C</text>
<text x="88.6" y="152">9</text>
<text x="350.6" y="179.6">PARTS LIST</text>
<text x="323" y="185.4">ITEM</text>
<text x="349.2" y="185.5">QTY</text>
<text x="373.1" y="185.4">PART NUMBER</text>
<text x="6.9" y="187.2">B</text>
<text x="326.6" y="191.2">1</text>
<text x="352" y="191.2">1</text>
<text x="364.6" y="191.3">Load_Cell</text>
<text x="410.7" y="187.2">B</text>
<text x="326.6" y="197.1">2</text>
<text x="352" y="197.1">1</text>
<text x="364.6" y="197.1">20-2020-100-CL</text>
<text x="326.6" y="206.3">3</text>
<text x="352" y="206.3">1</text>
<text x="364.6" y="206.4">Load Cell Connector to</text>
<text x="264" y="212.5">7</text>
<text x="364.6" y="212.1">Extrusion Bar</text>
<text x="326.6" y="218">4</text>
<text x="352" y="218">1</text>
<text x="364.6" y="218">Traingular Hopper</text>
<text x="364.6" y="223.8">Connector</text>
<text x="187.5" y="233.5">4</text>
<text x="326.6" y="229.7">5</text>
<text x="352" y="229.7">1</text>
<text x="364.6" y="229.7">M&amp;M Hopper Assembly</text>
<text x="326.6" y="236.8">6</text>
<text x="352" y="236.8">2</text>
<text x="364.6" y="236.8">T-Nut Block M5</text>
<text x="364.6" y="242.6">Threads</text>
<text x="326.6" y="249.4">7</text>
<text x="352" y="249.4">2</text>
<text x="364.6" y="249.5">M4</text>
<text x="371.3" y="249.5">25mm Length Flat</text>
<text x="364.6" y="255.3">Head Screw</text>
<text x="6.8" y="261.4">A</text>
<text x="326.6" y="261.1">8</text>
<text x="352" y="261.1">2</text>
<text x="364.6" y="261.2">M5 Screw 8mm length</text>
<text x="410.7" y="261.4">A</text>
<text x="326.6" y="268.1">9</text>
<text x="352" y="268.1">2</text>
<text x="364.6" y="268.1">2811 Series</text>
<text x="364.6" y="273.9">Zinc-Plated Steel Hex</text>
<text x="364.6" y="279.8">Nut (M4 x 0.7mm,</text>
<text x="364.6" y="285.5">7mm Hex)</text>
<text x="33.8" y="290.5">6</text>
<text x="103.9" y="290.5">5</text>
<text x="173.9" y="290.5">4</text>
<text x="243.8" y="290.5">3</text>
<text x="313.9" y="290.5">2</text>
<text x="383.9" y="290.5">1</text>
</g>
</svg>
